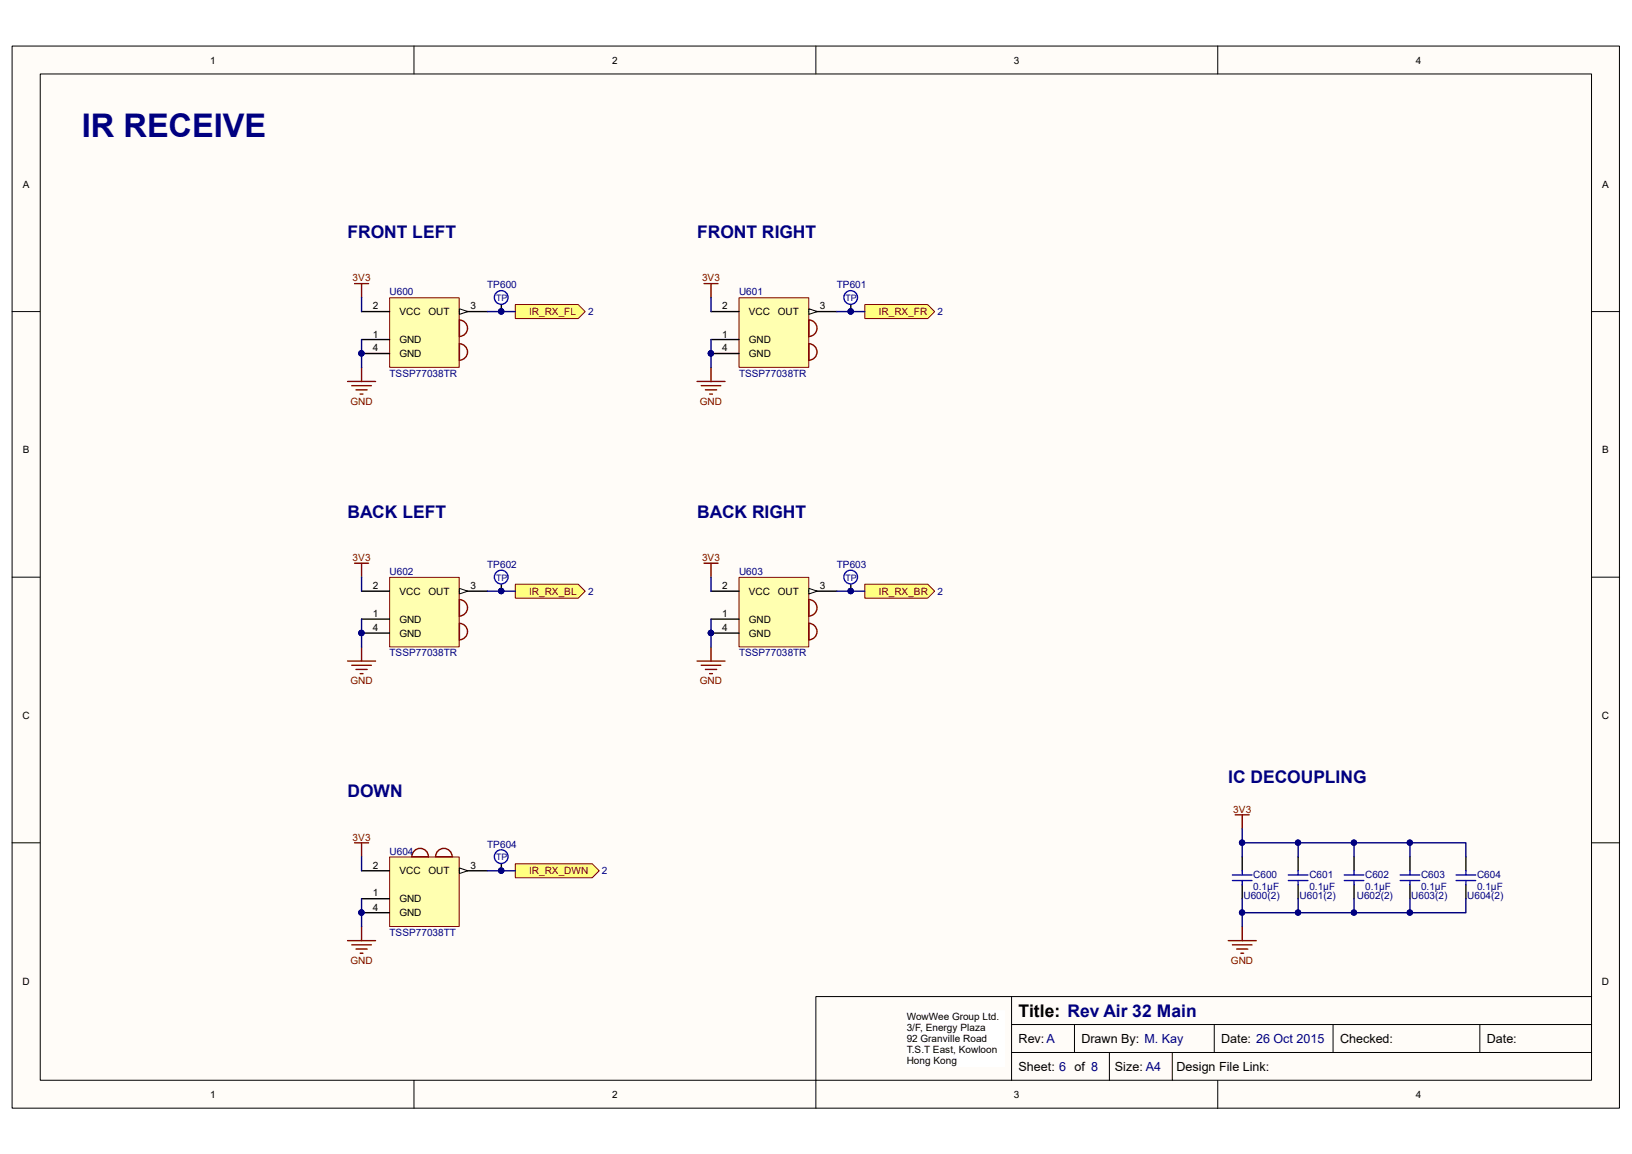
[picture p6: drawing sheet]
<svg xmlns="http://www.w3.org/2000/svg" width="297mm" height="210mm" viewBox="0 0 297 210" stroke-linecap="round" stroke-linejoin="round" font-family="sans-serif">
<path d="M2.2 8.4h292.5v193.3h-292.5z" fill="#fffcf8"/>
<path d="M2.2 8.4h292.5v193.3h-292.5z" fill="none" stroke="#000" stroke-width=".18"/>
<path d="M7.4 13.5h282.2v183.1h-282.2z" fill="#fffcf8"/>
<g fill="none" stroke="#000" stroke-width=".18">
<path d="M7.3 13.5h282.3v183.1h-282.3zM75.3 8.4v5.1M148.5 8.4v5.1M221.6 8.4v5.1M2.2 56.7h5.1M289.7 56.7h5.1M2.2 105h5.1M289.7 105h5.1M2.2 153.4h5.1M289.7 153.4h5.1M75.3 196.6v5.1M184.1 186.5h105.6"/>
<path d="M184.1 191.5h105.6M184.1 181.4v15.2M195.5 186.5v5M201.9 191.5v5.1M213.4 191.5v5.1M221 186.5v5M221.6 196.6v5.1M289.7 181.4h-141.2v20.3"/>
</g>
<path d="M165.1 184h17.7v10.1h-17.7z" fill="#fff"/>
<path d="M165 183.9h17.8v10.2h-17.8z" fill="none" stroke="#fff" stroke-width=".18"/>
<path d="M242.6 186.5v5M269.3 186.5v5" fill="none" stroke="#000" stroke-width=".18"/>
<path d="M71 54.2h12.6v12.6h-12.6z" fill="#ffffb0"/>
<path d="M70.9 54.2h12.7v12.6h-12.7z" fill="none" stroke="#800000" stroke-width=".18"/>
<path d="M65.8 56.7h5.1M83.6 56.7h5.1M65.8 61.8h5.1M65.8 64.3h5.1" fill="none" stroke="#000" stroke-width=".25"/>
<circle cx="65.8" cy="64.3" r=".48" fill="#000080" stroke="#000080" stroke-width=".18"/>
<path d="M83.6 56.2l1.5 .5-1.5 .5z" fill="#fffcf8" stroke="#000" stroke-width=".18"/>
<path d="M83.6 61.2a1.5 1.5 0 0 0 1.5-1.5 1.5 1.5 0 0 0-1.5-1.5v3.1M83.6 65.6a1.5 1.5 0 0 0 1.5-1.5 1.5 1.5 0 0 0-1.5-1.5v3" fill="none" stroke="#800000" stroke-width=".25"/>
<circle cx="65.8" cy="64.3" r=".48" fill="#000080" stroke="#000080" stroke-width=".18"/>
<path d="M134.5 54.2h12.7v12.6h-12.7z" fill="#ffffb0"/>
<path d="M134.5 54.2h12.7v12.6h-12.7z" fill="none" stroke="#800000" stroke-width=".18"/>
<path d="M129.4 56.7h5.1M147.2 56.7h5.1M129.4 61.8h5.1M129.4 64.3h5.1" fill="none" stroke="#000" stroke-width=".25"/>
<circle cx="129.4" cy="64.3" r=".48" fill="#000080" stroke="#000080" stroke-width=".18"/>
<path d="M147.2 56.2l1.5 .5-1.5 .5z" fill="#fffcf8" stroke="#000" stroke-width=".18"/>
<path d="M147.2 61.2a1.5 1.5 0 0 0 1.5-1.5 1.5 1.5 0 0 0-1.5-1.5v3.1M147.2 65.6a1.5 1.5 0 0 0 1.5-1.5 1.5 1.5 0 0 0-1.5-1.5v3" fill="none" stroke="#800000" stroke-width=".25"/>
<circle cx="129.4" cy="64.3" r=".48" fill="#000080" stroke="#000080" stroke-width=".18"/>
<path d="M71 105.1h12.6v12.6h-12.6z" fill="#ffffb0"/>
<path d="M70.9 105.1h12.7v12.6h-12.7z" fill="none" stroke="#800000" stroke-width=".18"/>
<path d="M65.8 112.7h5.1M65.8 115.2h5.1M65.8 107.6h5.1M83.6 107.6h5.1" fill="none" stroke="#000" stroke-width=".25"/>
<circle cx="65.8" cy="115.2" r=".48" fill="#000080" stroke="#000080" stroke-width=".18"/>
<path d="M83.6 107.1l1.5 .5-1.5 .5z" fill="#fffcf8" stroke="#000" stroke-width=".18"/>
<path d="M83.6 112.1a1.5 1.5 0 0 0 1.5-1.5 1.5 1.5 0 0 0-1.5-1.5v3.1M83.6 116.4a1.5 1.5 0 0 0 1.5-1.5 1.5 1.5 0 0 0-1.5-1.5v3.1" fill="none" stroke="#800000" stroke-width=".25"/>
<circle cx="65.8" cy="115.2" r=".48" fill="#000080" stroke="#000080" stroke-width=".18"/>
<path d="M134.5 105.1h12.7v12.6h-12.7z" fill="#ffffb0"/>
<path d="M134.5 105.1h12.7v12.6h-12.7z" fill="none" stroke="#800000" stroke-width=".18"/>
<path d="M129.4 112.7h5.1M129.4 115.2h5.1M129.4 107.6h5.1M147.2 107.6h5.1" fill="none" stroke="#000" stroke-width=".25"/>
<circle cx="129.4" cy="115.2" r=".48" fill="#000080" stroke="#000080" stroke-width=".18"/>
<path d="M147.2 107.1l1.5 .5-1.5 .5z" fill="#fffcf8" stroke="#000" stroke-width=".18"/>
<path d="M147.2 112.1a1.5 1.5 0 0 0 1.5-1.5 1.5 1.5 0 0 0-1.5-1.5v3.1M147.2 116.4a1.5 1.5 0 0 0 1.5-1.5 1.5 1.5 0 0 0-1.5-1.5v3.1" fill="none" stroke="#800000" stroke-width=".25"/>
<circle cx="129.4" cy="115.2" r=".48" fill="#000080" stroke="#000080" stroke-width=".18"/>
<path d="M71 156h12.6v12.6h-12.6z" fill="#ffffb0"/>
<path d="M70.9 156h12.7v12.6h-12.7z" fill="none" stroke="#800000" stroke-width=".18"/>
<path d="M65.8 158.5h5.1M83.6 158.5h5.1M65.8 163.6h5.1M65.8 166.1h5.1" fill="none" stroke="#000" stroke-width=".25"/>
<circle cx="65.8" cy="166.1" r=".48" fill="#000080" stroke="#000080" stroke-width=".18"/>
<path d="M83.6 158l1.5 .5-1.5 .5z" fill="#fffcf8" stroke="#000" stroke-width=".18"/>
<g fill="none" stroke="#800000" stroke-width=".25">
<path d="M64.5 51.6h2.6M65.8 51.6v2.6M128.1 51.6h2.6M129.4 51.6v2.6M63.3 69.4h5M64 70.2h3.6M64.8 71h2M65.5 71.7h.6M65.8 66.9v2.5M126.9 69.4h5M127.6 70.2h3.6M128.4 71h2"/>
<path d="M129.1 71.7h.6M129.4 66.9v2.5M64.5 102.5h2.6M65.8 102.5v2.5M65.8 117.8v2.5M128.1 102.5h2.6M129.4 102.5v2.5M129.4 117.8v2.5M63.3 120.3h5M64 121.1h3.6M64.8 121.8h2M65.5 122.6h.6"/>
<path d="M126.9 120.3h5M127.6 121.1h3.6M128.4 121.8h2M129.1 122.6h.6M64.5 153.4h2.6M65.8 153.4v2.5M78 155.9a1.5 1.5 0 0 0-1.5-1.5 1.5 1.5 0 0 0-1.5 1.5h3M79.3 155.9h3M82.3 155.9a1.5 1.5 0 0 0-1.5-1.5 1.5 1.5 0 0 0-1.5 1.5M63.3 171.2h5M64 172h3.6M64.8 172.7h2"/>
<path d="M65.5 173.5h.6M65.8 168.6v2.6"/>
</g>
<g fill="#000080" stroke="#000080" stroke-width=".18">
<circle cx="65.8" cy="166.1" r=".48"/>
<circle cx="129.4" cy="115.2" r=".48"/>
<circle cx="65.8" cy="115.2" r=".48"/>
<circle cx="129.4" cy="64.3" r=".48"/>
<circle cx="65.8" cy="64.3" r=".48"/>
</g>
<path d="M65.8 54.2v2.5M129.4 54.2v2.5M65.8 61.8v5.1M129.4 61.8v5.1M65.8 112.7v5.1M65.8 105v2.6M129.4 112.7v5.1M129.4 105v2.6M65.8 155.9v2.6M65.8 163.6v5" fill="none" stroke="#000080" stroke-width=".25"/>
<g fill="#ffff80" stroke="#800000" stroke-width=".18">
<path d="M93.8 55.4h11.4l1.3 1.3-1.3 1.3h-11.4z" fill-rule="evenodd"/>
<path d="M157.4 55.4h11.4l1.3 1.3-1.3 1.3h-11.4z" fill-rule="evenodd"/>
<path d="M93.8 106.3h11.4l1.3 1.3-1.3 1.3h-11.4z" fill-rule="evenodd"/>
<path d="M157.4 106.3h11.4l1.3 1.3-1.3 1.3h-11.4z" fill-rule="evenodd"/>
<path d="M93.8 157.2h14l1.2 1.3-1.2 1.2h-14z" fill-rule="evenodd"/>
</g>
<path d="M91.2 157.2v1.3M226.1 155.9v2.6M236.2 155.9v2.6M246.4 155.9v2.6M256.6 155.9v2.6M266.8 155.9v2.6M226.1 161v2.6M236.2 161v2.6M246.4 161v2.6M256.6 161v2.6M266.8 161v2.6" fill="none" stroke="#000" stroke-width=".25"/>
<g fill="none" stroke="#00f" stroke-width=".25">
<path d="M224.3 159.2h3.6M226.1 158.5v.7M234.5 159.2h3.5M236.2 158.5v.7M244.6 159.2h3.6M246.4 158.5v.7M254.8 159.2h3.6M256.6 158.5v.7M265 159.2h3.6M266.8 158.5v.7M224.3 160.3h3.6M226.1 160.3v.7"/>
<path d="M234.5 160.3h3.5M236.2 160.3v.7M244.6 160.3h3.6M246.4 160.3v.7M254.8 160.3h3.6M256.6 160.3v.7M265 160.3h3.6M266.8 160.3v.7"/>
</g>
<path d="M224.8 148.3h2.5M226.1 148.3v2.5M223.5 171.2h5.1M224.3 172h3.6M225.1 172.7h2M225.8 173.5h.5M226.1 168.6v2.6" fill="none" stroke="#800000" stroke-width=".25"/>
<g fill="none" stroke="#000080" stroke-width=".25">
<path d="M88.7 56.7h5.1M152.3 56.7h5.1M88.7 107.6h5.1M152.3 107.6h5.1M88.7 158.5h5.1M226.1 153.4h20.3v2.5M226.1 150.8v5.1M236.2 153.4v2.5M246.4 153.4h20.4v2.5M256.6 153.4v2.5M226.1 163.6v5M236.2 163.6v2.5"/>
<path d="M246.4 163.6v2.5M256.6 163.6v2.5M266.8 163.6v2.5h-40.7"/>
</g>
<g fill="#000080" stroke="#000080" stroke-width=".18">
<circle cx="236.2" cy="153.4" r=".48"/>
<circle cx="256.6" cy="153.4" r=".48"/>
<circle cx="246.4" cy="153.4" r=".48"/>
<circle cx="226" cy="153.4" r=".48"/>
<circle cx="226" cy="166.1" r=".48"/>
<circle cx="256.6" cy="166.1" r=".48"/>
<circle cx="246.4" cy="166.1" r=".48"/>
<circle cx="236.2" cy="166.1" r=".48"/>
<circle cx="91.2" cy="56.7" r=".48"/>
<circle cx="154.8" cy="56.7" r=".48"/>
<circle cx="91.2" cy="107.6" r=".48"/>
<circle cx="154.8" cy="107.6" r=".48"/>
<circle cx="91.2" cy="158.4" r=".48"/>
</g>
<circle cx="91.2" cy="155.9" r="1.25" fill="#fff" stroke="#00f" stroke-width=".25"/>
<g fill="#000080" stroke="#000080" stroke-width=".18">
<circle cx="91.2" cy="158.4" r=".48"/>
<circle cx="154.8" cy="107.6" r=".48"/>
</g>
<path d="M154.8 106.3v1.3" fill="none" stroke="#000" stroke-width=".25"/>
<circle cx="154.8" cy="105" r="1.25" fill="#fff" stroke="#00f" stroke-width=".25"/>
<g fill="#000080" stroke="#000080" stroke-width=".18">
<circle cx="154.8" cy="107.6" r=".48"/>
<circle cx="91.2" cy="107.6" r=".48"/>
</g>
<path d="M91.2 106.3v1.3" fill="none" stroke="#000" stroke-width=".25"/>
<circle cx="91.2" cy="105" r="1.25" fill="#fff" stroke="#00f" stroke-width=".25"/>
<g fill="#000080" stroke="#000080" stroke-width=".18">
<circle cx="91.2" cy="107.6" r=".48"/>
<circle cx="91.2" cy="56.7" r=".48"/>
</g>
<path d="M91.2 55.4v1.3" fill="none" stroke="#000" stroke-width=".25"/>
<circle cx="91.2" cy="54.1" r="1.25" fill="#fff" stroke="#00f" stroke-width=".25"/>
<g fill="#000080" stroke="#000080" stroke-width=".18">
<circle cx="91.2" cy="56.7" r=".48"/>
<circle cx="154.8" cy="56.7" r=".48"/>
</g>
<path d="M154.8 55.4v1.3" fill="none" stroke="#000" stroke-width=".25"/>
<circle cx="154.8" cy="54.1" r="1.25" fill="#fff" stroke="#00f" stroke-width=".25"/>
<circle cx="154.8" cy="56.7" r=".48" fill="#000080" stroke="#000080" stroke-width=".18"/>
<text font-size="5.9" fill="#000080" x="14.9" y="24.9">IR RECEIVE</text>
<g font-size="3.2" fill="#000080">
<text x="63.2" y="43.3">FRONT LEFT</text>
<text x="126.9" y="43.3">FRONT RIGHT</text>
<text x="63.2" y="94.2">BACK LEFT</text>
<text x="126.9" y="94.2">BACK RIGHT</text>
<text x="223.5" y="142.5">IC DECOUPLING</text>
<text x="63.2" y="145.1">DOWN</text>
</g>
<text font-size="3.2" x="185.4" y="185">Title: Rev Air 32 Main</text>
<g font-size="2.3">
<text x="185.4" y="189.8">Rev:A</text>
<text x="196.8" y="189.8">Drawn By: M. Kay</text>
<text x="222.2" y="189.8">Date: 26 Oct 2015</text>
<text x="243.9" y="189.8">Checked:</text>
<text x="270.6" y="189.8">Date:</text>
<text x="185.4" y="194.9">Sheet: 6 of 8</text>
<text x="202.9" y="194.9">Size: A4</text>
<text x="214.1" y="194.9">Design File Link:</text>
</g>
<g font-size="1.8">
<text x="38.3" y="11.6">1</text>
<text x="111.4" y="11.6">2</text>
<text x="184.5" y="11.6">3</text>
<text x="257.7" y="11.6">4</text>
<text x="4.1" y="34.2">A</text>
<text x="291.6" y="34.2">A</text>
<text x="67.9" y="56.3">2</text>
<text x="72.7" y="57.3">VCC</text>
<text x="78" y="57.3">OUT</text>
<text x="85.6" y="56.3">3</text>
<text x="131.4" y="56.3">2</text>
<text x="136.3" y="57.3">VCC</text>
<text x="141.6" y="57.3">OUT</text>
<text x="149.2" y="56.3">3</text>
<text x="67.9" y="61.4">1</text>
<text x="67.9" y="64">4</text>
<text x="72.7" y="62.4">GND</text>
<text x="72.7" y="65">GND</text>
<text x="131.4" y="61.4">1</text>
<text x="131.4" y="64">4</text>
<text x="136.3" y="62.4">GND</text>
<text x="136.3" y="65">GND</text>
<text x="4.1" y="82.5">B</text>
<text x="291.6" y="82.5">B</text>
<text x="67.9" y="107.2">2</text>
<text x="85.6" y="107.2">3</text>
<text x="131.4" y="107.2">2</text>
<text x="149.2" y="107.2">3</text>
<text x="67.9" y="112.3">1</text>
<text x="72.7" y="113.3">GND</text>
<text x="72.7" y="108.2">VCC</text>
<text x="78" y="108.2">OUT</text>
<text x="131.4" y="112.3">1</text>
<text x="136.3" y="113.3">GND</text>
<text x="136.3" y="108.2">VCC</text>
<text x="141.6" y="108.2">OUT</text>
<text x="67.9" y="114.9">4</text>
<text x="72.7" y="115.9">GND</text>
<text x="131.4" y="114.9">4</text>
<text x="136.3" y="115.9">GND</text>
<text x="4.1" y="130.9">C</text>
<text x="291.5" y="130.9">C</text>
<text x="67.9" y="158.1">2</text>
<text x="72.7" y="159.1">VCC</text>
<text x="78" y="159.1">OUT</text>
<text x="85.6" y="158.1">3</text>
<text x="67.9" y="163.2">1</text>
<text x="67.9" y="165.7">4</text>
<text x="72.7" y="164.2">GND</text>
<text x="72.7" y="166.8">GND</text>
<text x="4.1" y="179.2">D</text>
<text x="291.5" y="179.2">D</text>
<text x="165" y="185.5">WowWee Group Ltd.</text>
<text x="165" y="187.6">3/F, Energy Plaza</text>
<text x="165" y="189.6">92 Granville Road</text>
<text x="165" y="191.7">T.S.T East, Kowloon</text>
<text x="165" y="193.7">Hong Kong</text>
<text x="38.3" y="199.8">1</text>
<text x="111.4" y="199.8">2</text>
<text x="184.5" y="199.8">3</text>
<text x="257.7" y="199.8">4</text>
</g>
<g font-size="1.8" fill="#800000">
<text x="64.2" y="51.2">3V3</text>
<text x="127.8" y="51.2">3V3</text>
<text x="96.3" y="57.3">IR_RX_FL</text>
<text x="159.9" y="57.3">IR_RX_FR</text>
<text x="63.8" y="73.6">GND</text>
<text x="127.4" y="73.6">GND</text>
<text x="64.2" y="102.1">3V3</text>
<text x="127.8" y="102.1">3V3</text>
<text x="96.3" y="108.2">IR_RX_BL</text>
<text x="159.9" y="108.2">IR_RX_BR</text>
<text x="63.8" y="124.5">GND</text>
<text x="127.4" y="124.5">GND</text>
<text x="224.5" y="147.9">3V3</text>
<text x="64.2" y="153">3V3</text>
<text x="96.3" y="159.1">IR_RX_DWN</text>
<text x="63.8" y="175.4">GND</text>
<text x="224" y="175.4">GND</text>
</g>
<g font-size="1.8" fill="#000080">
<text x="70.9" y="53.8">U600</text>
<text x="88.7" y="52.5">TP600</text>
<text x="134.5" y="53.8">U601</text>
<text x="152.3" y="52.5">TP601</text>
<text x="107" y="57.3">2</text>
<text x="170.6" y="57.3">2</text>
<text x="70.9" y="68.5">TSSP77038TR</text>
<text x="134.5" y="68.5">TSSP77038TR</text>
<text x="70.9" y="104.6">U602</text>
<text x="88.7" y="103.4">TP602</text>
<text x="134.5" y="104.6">U603</text>
<text x="152.3" y="103.4">TP603</text>
<text x="107" y="108.2">2</text>
<text x="170.6" y="108.2">2</text>
<text x="70.9" y="119.4">TSSP77038TR</text>
<text x="134.5" y="119.4">TSSP77038TR</text>
<text x="70.9" y="155.5">U604</text>
<text x="88.7" y="154.3">TP604</text>
<text x="109.6" y="159.1">2</text>
<text x="228.1" y="159.9">C600</text>
<text x="228.1" y="161.9">0.1µF</text>
<text x="238.3" y="159.9">C601</text>
<text x="238.3" y="161.9">0.1µF</text>
<text x="248.5" y="159.9">C602</text>
<text x="248.5" y="161.9">0.1µF</text>
<text x="258.6" y="159.9">C603</text>
<text x="258.6" y="161.9">0.1µF</text>
<text x="268.8" y="159.9">C604</text>
<text x="268.8" y="161.9">0.1µF</text>
<text x="226.3" y="163.7">U600(2)</text>
<text x="236.5" y="163.7">U601(2)</text>
<text x="246.9" y="163.7">U602(2)</text>
<text x="256.8" y="163.7">U603(2)</text>
<text x="267" y="163.7">U604(2)</text>
<text x="70.9" y="170.3">TSSP77038TT</text>
</g>
<g font-size="1.6" fill="#000080">
<text x="90.3" y="54.8">TP</text>
<text x="153.9" y="54.8">TP</text>
<text x="90.3" y="105.7">TP</text>
<text x="153.9" y="105.7">TP</text>
<text x="90.3" y="156.6">TP</text>
</g>
</svg>
